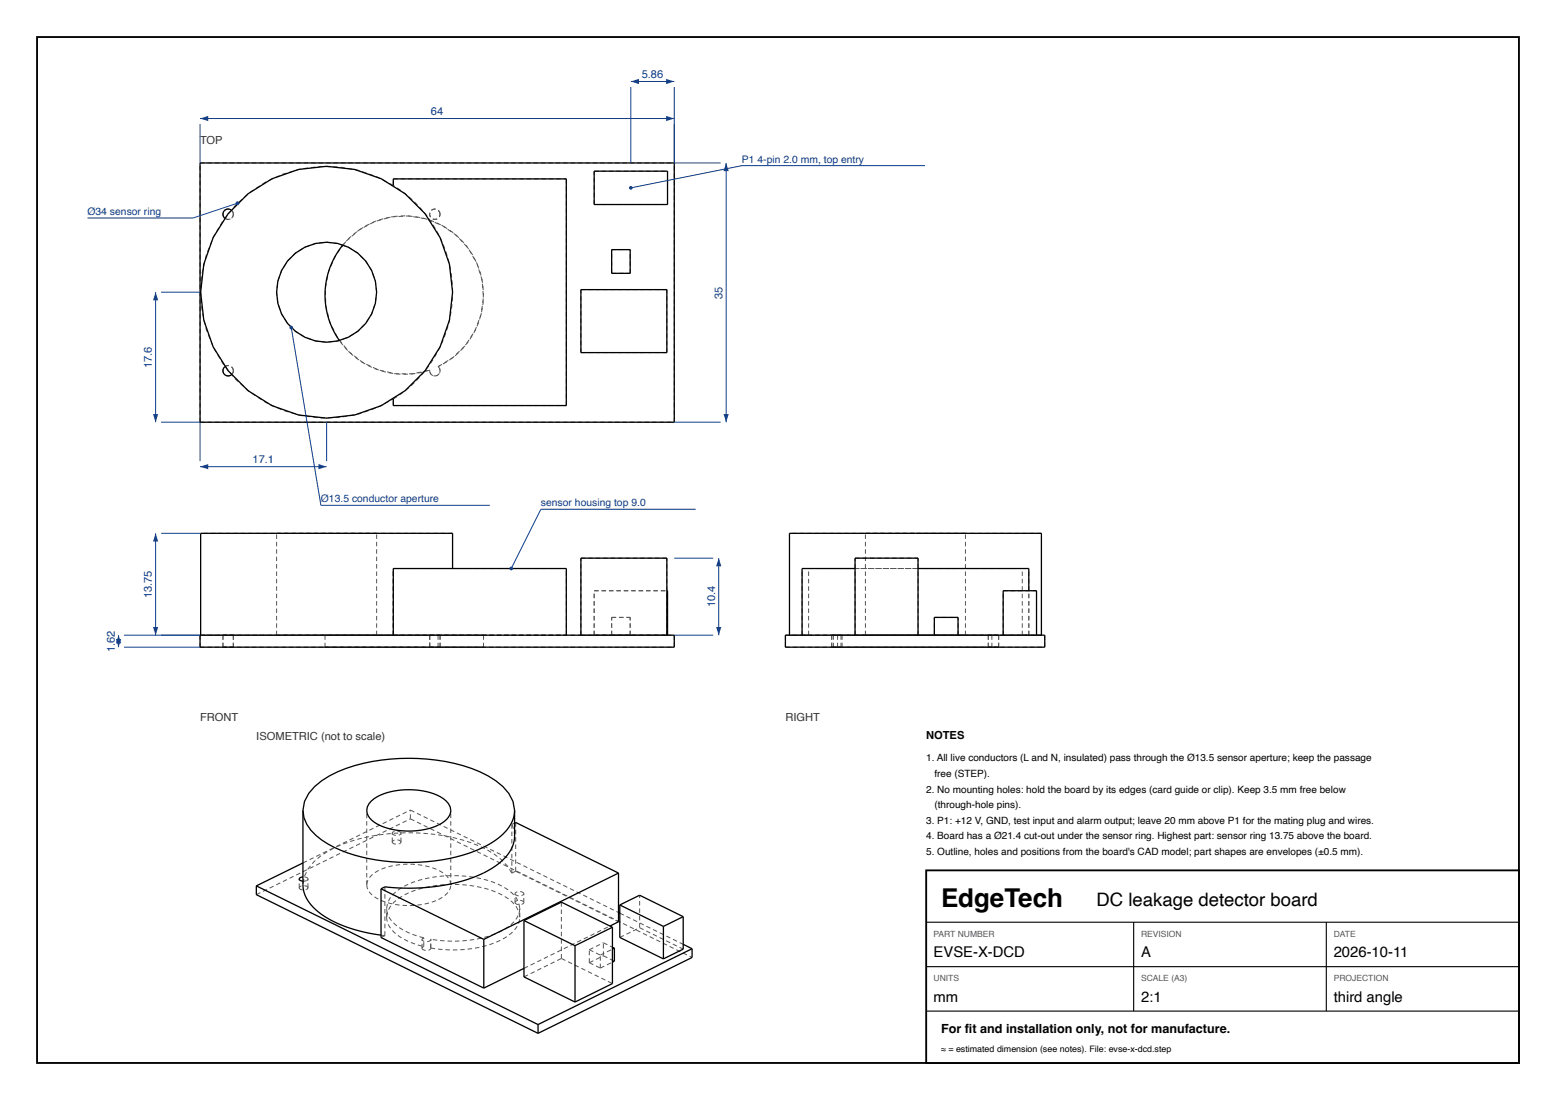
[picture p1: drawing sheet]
<svg xmlns="http://www.w3.org/2000/svg" width="420mm" height="297mm" viewBox="0 0 420 297" stroke-linecap="round" stroke-linejoin="round" font-family="sans-serif">
<path d="M10 10h400v277h-400z" fill="none" stroke="#000" stroke-width=".5"/>
<g fill="none" stroke="#555" stroke-width=".27" stroke-dasharray="1.2 .8" stroke-linecap="butt">
<path d="M54 44h128M60.7 58.9a1.41 1.41 0 0 0 1.5 .2 1.41 1.41 0 0 0 .8-1.3M63 57.8l-.2-.6-.4-.5M63 57.8a1.4 1.4 0 0 0-2-1.2 1.4 1.4 0 0 0-.3 2.3 1.4 1.4 0 0 0 2.2-.7l.1-.4M106.2 50.1a34 34 0 0 0-52 28.8 34 34 0 0 0 52 28.8M106.2 48.3h46.7M106.2 50.1v-1.8M118.8 57.8a1.4 1.4 0 0 0-2-1.2 1.4 1.4 0 0 0-.3 2.3 1.4 1.4 0 0 0 2.2-.7l.1-.4M160.4 55.2v-9M160.4 55.2h19.8M160.4 46.2h19.8M180.2 55.2v-9"/>
<path d="M92.6 66.1a21.4 21.4 0 0 1 33.4 .4 21.4 21.4 0 0 1-7.8 32.5M101.7 78.9a13.5 13.5 0 0 0-19.4-12.2 13.5 13.5 0 0 0-2.6 22.7 13.5 13.5 0 0 0 21.6-7.5l.4-3M122.2 78.9a34 34 0 0 0-16-28.8M156.8 78.2h23.2M165.1 73.8v-6.4M165.1 73.8h5M165.1 67.4h5M170.1 73.8v-6.4M116 99.9a21.4 21.4 0 0 1-24.4-8M116 99.9a1.4 1.4 0 0 0 1.9 1.5 1.4 1.4 0 0 0 .3-2.4M118.2 99a1.4 1.4 0 0 1-.3 2.4 1.4 1.4 0 0 1-1.9-1.5M118.2 99a21.4 21.4 0 0 0 3.7-36.5 21.4 21.4 0 0 0-34 13.9 21.4 21.4 0 0 0 28.1 23.5"/>
<path d="M156.8 95.2v-17M156.8 95.2h23.2M180 95.2v-17M54 114v-70M54 114h128M62.5 101.2l.4-.5 .1-.6M63 100.1a1.4 1.4 0 0 0-.8-1.3 1.4 1.4 0 0 0-1.5 .2M63 100.1a1.4 1.4 0 0 0-2-1.3 1.4 1.4 0 0 0-.3 2.4 1.4 1.4 0 0 0 2.2-.8l.1-.3M106.2 107.7a34 34 0 0 0 16-28.8M106.2 109.5v-1.8M106.2 109.5h46.7M152.9 109.5v-61.2"/>
<path d="M182 114v-70M74.7 144h27M101.7 144h-27M106.2 153.5h16M106.2 153.5h46.7M122.2 153.5h-16M122.2 144h-68M156.8 150.7h23.2M160.4 159.5h19.6M160.4 159.5h19.8M216.5 153.5h1.8M218.3 153.5h28.8"/>
<path d="M230.8 153.5h17M230.8 150.7h17M233.6 144h13.5M247.1 153.5h28.8M247.1 144h13.5M260.6 144h-27M270.8 159.5h9M275.9 153.5h1.8M281.1 144h-68M54 174.7v-3.2M54 171.5h128M54 174.7h128"/>
<path d="M54.2 171.5h52M60.2 171.5h2.8M60.2 174.7h2.8M60.2 174.7v-3.2M63 171.5h-2.8M63 174.7h-2.8M63 174.7v-3.2M74.7 171.5h27M74.7 171.5v-27.5M87.7 171.5h42.8M87.7 174.7h28.3M87.7 174.7v-3.2"/>
<path d="M101.7 171.5h-27M101.7 171.5v-27.5M106.2 171.5v-18M106.2 171.5h-52M106.2 171.5h46.7M116 171.5h2.8M116 174.7h2.8M116 174.7v-3.2M116 171.5h-28.3M118.2 171.5h.6M118.2 174.7h12.3M118.2 174.7v-3.2"/>
<path d="M118.8 171.5h-2.8M118.8 174.7h-.6M118.8 174.7h-2.8M118.8 174.7v-3.2M130.5 171.5h-12.3M130.5 174.7h-42.8M130.5 174.7v-3.2M152.9 171.5v-18M156.8 171.5v-20.8M156.8 171.5h23.2M160.4 171.5v-12M160.4 171.5h19.8"/>
<path d="M165.1 171.5v-4.8M165.1 171.5h5M165.1 166.7h5M170.1 171.5v-4.8M180 171.5v-20.8M180.2 171.5v-12M182 174.7v-3.2M212 174.7v-3.2M212 171.5h70M212 174.7h70M213.1 171.5h5.2M216.5 171.5h1.8"/>
<path d="M216.5 171.5v-18M216.5 171.5h61.2M218.3 171.5v-18M224.5 171.5h1.4M224.5 171.5h1.6M224.5 174.7h1.4M224.5 174.7h2.5M224.5 174.7v-3.2M224.9 171.5h42.8M224.9 174.7h1.2M224.9 174.7v-3.2M225.9 171.5h1.4"/>
<path d="M225.9 174.7h1.4M226.1 171.5h-1.2M226.1 174.7h-1.6M226.1 174.7v-3.2M227 171.5h-2.5M227 174.7h40.7M227 174.7v-3.2M227.3 171.5h-2.8M227.3 174.7h-2.8M227.3 174.7v-3.2M230.8 171.5v-20.8M230.8 171.5h17"/>
<path d="M233.6 171.5h13.5M233.6 171.5v-27.5M247.1 171.5h13.5M247.8 171.5v-20.8M252.2 171.5v-4.8M252.2 166.7h6.4M252.2 171.5h6.4M258.6 171.5v-4.8M260.6 171.5h-27M260.6 171.5v-27.5M266.8 171.5h1.4M266.8 174.7h1.4"/>
<path d="M266.8 174.7v-3.2M267.7 171.5h-40.7M267.7 174.7h-42.8M267.7 174.7v-3.2M268.2 171.5h1.4M268.2 174.7h1.4M269.6 171.5h-2.8M269.6 174.7h-2.8M269.6 174.7v-3.2M270.8 171.5v-12M270.8 171.5h9M275.9 171.5h5.2"/>
<path d="M275.9 171.5v-18M275.9 171.5h1.8M277.7 171.5v-18M277.7 171.5v-12M279.8 171.5v-12M281.1 171.5h-68M282 174.7v-3.2M110.8 218.7l56.1 27.7M80.8 239.7v.1a1.53 1.53 0 0 0 1.6 .4l.4-.1M80.8 239.7v-2.4M81.8 233l29-14.3M81.8 237.9l1-.1"/>
<path d="M82.8 237.8l.3-.5M83.1 237.3l-.4-.4-.9-.1M83.1 239.7a1.48 1.48 0 0 0-2.3 0M83.1 239.7v-2.4M99 238.9a6 6 0 0 0 4.8 4.6 20.7 20.7 0 0 0 14.5-.6M99 238.9v-20.1M105.9 225l.1 .3 .6 .2 1.3-.1M105.9 227.4a1.59 1.59 0 0 0 2 .4M105.9 227.4v-2.4M107.9 225.4l.3-.4M107.9 227.8l.3-.4M108.2 225a1.48 1.48 0 0 0-2.3 0"/>
<path d="M108.2 227.4a1.47 1.47 0 0 0-2.3 0M108.2 227.4v-2.4M110.8 221.1v-2.4M110.8 221.1l76 37.4M121.7 238.9a5.4 5.4 0 0 0-3.7-4.1 19.8 19.8 0 0 0-17 .9 4.1 4.1 0 0 0-2 3.2M121.7 238.9v-20.1M138.2 235.7a16.5 16.5 0 0 0-8.9-7.3 52.1 52.1 0 0 0-38.8 .4 18 18 0 0 0-7.3 5.7l-1 2.1-.4 2.3M138.2 235.7v-13.1M138.2 222.6l.7-.4M138.2 235.7l1-.5M138.9 225.8l-.2-1.7-.5-1.5M139.2 235.2l27.7 13.7"/>
<path d="M139.2 235.2v-13.1M69.2 241.6l41.6-20.5M82.8 240.1l.3-.4M102.8 252.5l1.1 .1M102.8 253.1l1.1-.5M103.9 252.6v-13.1M104.4 245.3a7.2 7.2 0 0 1 4.5-5.9 31.8 31.8 0 0 1 26.9 0 8.9 8.9 0 0 1 4.2 4.4l.3 1.5M104.4 247.6a7.7 7.7 0 0 0 5 6.2l2.2 .9 2.8 .9M104.4 247.6v-2.3M113.9 253.7l.5-.5M113.9 256a1.48 1.48 0 0 0 2.4 0M113.9 256v-2.3"/>
<path d="M114.4 253.2a14.8 14.8 0 0 1-9.4-5.6l-.5-1.4-.1-.9M114.4 255.6l-.5 .4M114.4 255.6v-2.4M116.3 253.6v.1M116.3 256a31.5 31.5 0 0 0 20.2-2.9l.8-.6a6.4 6.4 0 0 0 3-4.9M116.3 256v-2.4M116.3 253.7a1.47 1.47 0 0 1-2.4 0M116.3 256v-2.3M118.3 242.9l.4-.2a4.8 4.8 0 0 0 3-3.8M139 241.3l.3 .4 .5 .1 1.2-.1M139 243.7v.1a1.6 1.6 0 0 0 2 .3M139 243.7v-2.4"/>
<path d="M140.3 245.3a7.6 7.6 0 0 1-4.7 5.9 32.2 32.2 0 0 1-19.3 2.4M140.3 247.6a7.2 7.2 0 0 0-4.5-5.8 31.8 31.8 0 0 0-26.9 0 7.9 7.9 0 0 0-4.5 5.8M140.3 247.6v-2.3M141 241.7l.4-.4M141 244.1l.4-.4M141.4 241.3a1.47 1.47 0 0 0-2.4 0M141.4 243.7a1.47 1.47 0 0 0-2.4 0M141.4 243.7v-2.4M151.5 258.8v-15.2M151.5 258.8l13.8 6.8M159.1 259.9v-3.5M159.1 256.4l3.8-1.9"/>
<path d="M159.1 259.9l3.8-1.8M159.1 259.9l2.9 1.5M159.1 256.4l2.9 1.5M162 257.9l3.3-1.6M162.9 258.1v-3.6M162.9 258.1l2.9 1.4M162.9 254.5l2.4 1.3M167.3 246.6l17.1 8.4M167.3 253.1l5.4-2.6M172.7 250.5v-8.8M172.7 250.5l11.7 5.8M141.4 261.5l23.2-11.5"/>
<path d="M141.4 263.8l10.1-5M162 261.4v-3.5M162 261.4l3.3-1.6"/>
</g>
<g fill="none" stroke="#000" stroke-width=".35">
<path d="M54 44h128v70h-128zM62.4 56.7a1.4 1.4 0 0 0-1.9 .3 1.4 1.4 0 0 0 .2 1.9M106.2 50.1v-1.8h46.7v61.2h-46.7v-1.8M160.4 46.2h19.8v9h-19.8zM92.6 66.1a21.4 21.4 0 0 0-1 25.8M156.8 78.2h23.2v17h-23.2zM165.1 67.4h5v6.4h-5zM60.7 99a1.4 1.4 0 0 0-.2 2 1.4 1.4 0 0 0 2 .2M122.2 153.5v-9.5h-68v27.5M180 159.5h.2v12M230.8 153.5h-14.3v18M247.8 153.5h29.9v6"/>
<path d="M54 171.5h128v3.2h-128zM106.2 171.5v-18h46.7v18M156.8 171.5v-20.8h23.2v20.8M212 171.5h70v3.2h-70zM213.1 171.5v-27.5h68v27.5M230.8 171.5v-20.8h17v20.8M252.2 171.5v-4.8h6.4v4.8M270.8 171.5v-12h9v12M81.8 218.8v20.1a10.6 10.6 0 0 0 5.7 8.4 38 38 0 0 0 15.3 5.2M81.8 218.8a10.1 10.1 0 0 0 5.1 8 40.3 40.3 0 0 0 20.5 6 44.8 44.8 0 0 0 25.7-5.5 11 11 0 0 0 5.8-8.5M81.8 218.8a10.5 10.5 0 0 1 5-8 40.5 40.5 0 0 1 21.1-6 47.5 47.5 0 0 1 23.8 4.7 14.1 14.1 0 0 1 6.8 6.9l.4 2.4M100.2 216.2a16.9 16.9 0 0 1 12.1-2.9 12.8 12.8 0 0 1 8.7 3.7 2.91 2.91 0 0 1 .4 3.1 6.3 6.3 0 0 1-3.1 2.7 19.7 19.7 0 0 1-17.3-.8 3.4 3.4 0 0 1-.8-5.8z"/>
<path d="M138.9 218.8v7a11.2 11.2 0 0 1-6.2 8.7 46.6 46.6 0 0 1-26.9 5.1l-1.9-.1-1.1 .5M69.2 239.2v2.4l76 37.4M69.2 239.2l76 37.4M81.8 236.8l-.8 .2-.2 .3 .2 .4 .8 .2M81.8 233l-12.6 6.2M102.8 240l27.8 13.6M102.8 240v13.1l27.8 13.7M138.9 222.2l.3-.1 27.7 13.6M166.9 235.7l-36.3 17.9M166.9 235.7v13.2l-2.3 1.1M130.6 253.6v13.2M141.4 248.5v15.3l13.8 6.8"/>
<path d="M141.4 248.5l10.1-4.9 13.8 6.8M141.4 248.5l13.8 6.8M155.2 255.3v15.3M165.3 250.4l-10.1 4.9M165.3 250.4v15.2l-10.1 5M165.3 255.8l.5 .2M165.8 256l-.5 .3M165.8 256v3.5l-.5 .3M166.9 246.4l.4 .2M167.3 244.3v8.8l11.8 5.8M167.3 244.3l5.4-2.6 11.7 5.8M167.3 244.3l11.8 5.8"/>
<path d="M179.1 250.1v8.8M184.4 255l2.4 1.2M184.4 247.5l-5.3 2.6M184.4 247.5v8.8l-5.3 2.6M186.8 256.2l-41.6 20.4M186.8 256.2v2.3l-41.6 20.5M141.4 261.5l-10.8 5.3M145.2 276.6v2.4"/>
<circle cx="88.2" cy="78.9" r="34"/>
<circle cx="88.2" cy="78.9" r="13.5"/>
</g>
<path d="M54 33.5v10.5M54 32h128M182 33.5v10.5" fill="none" stroke="#0a3d8f" stroke-width=".27"/>
<g fill="#0a3d8f">
<path d="M179.8 31.3l2.2 .7-2.2 .7z"/>
<path d="M54 32l2.2-.7v1.4z"/>
</g>
<path d="M182 44h12.5M196 44v70M182 114h12.5" fill="none" stroke="#0a3d8f" stroke-width=".27"/>
<g fill="#0a3d8f">
<path d="M196 44l.7 2.2h-1.4z"/>
<path d="M195.3 111.8h1.4l-.7 2.2z"/>
</g>
<path d="M54 114v10.5M88.2 114v10.5M54 126h34.2" fill="none" stroke="#0a3d8f" stroke-width=".27"/>
<g fill="#0a3d8f">
<path d="M86 125.3l2.2 .7-2.2 .7z"/>
<path d="M54 126l2.2-.7v1.4z"/>
</g>
<path d="M42 78.9v35.1M43.5 78.9h10.5M43.5 114h10.5" fill="none" stroke="#0a3d8f" stroke-width=".27"/>
<g fill="#0a3d8f">
<path d="M42 78.9l.7 2.2h-1.4z"/>
<path d="M41.3 111.8h1.4l-.7 2.2z"/>
</g>
<path d="M170.3 23.5v20.5M170.3 22h11.7M182 23.5v20.5" fill="none" stroke="#0a3d8f" stroke-width=".27"/>
<g fill="#0a3d8f">
<path d="M170.3 22l2.2-.7v1.4z"/>
<path d="M179.8 21.3l2.2 .7-2.2 .7z"/>
</g>
<path d="M42 144v27.5M43.5 144h10.5M43.5 171.5h10.5" fill="none" stroke="#0a3d8f" stroke-width=".27"/>
<g fill="#0a3d8f">
<path d="M42 144l.7 2.2h-1.4z"/>
<path d="M41.3 169.3h1.4l-.7 2.2z"/>
</g>
<path d="M182 150.7h10.5M194 150.7v20.8M182 171.5h10.5" fill="none" stroke="#0a3d8f" stroke-width=".27"/>
<g fill="#0a3d8f">
<path d="M194 150.7l.7 2.2h-1.4z"/>
<path d="M193.3 169.3h1.4l-.7 2.2z"/>
</g>
<path d="M32 171.5v3.2M33.5 174.7h20.5M33.5 171.5h20.5" fill="none" stroke="#0a3d8f" stroke-width=".27"/>
<g fill="#0a3d8f">
<path d="M32 171.5l.7 2.2h-1.4z"/>
<path d="M31.3 172.5h1.4l-.7 2.2z"/>
</g>
<path d="M52.1 58.9l12-4z" fill="#000" stroke="#0a3d8f" stroke-width=".27"/>
<circle cx="64.1" cy="54.9" r=".5" fill="#0a3d8f"/>
<path d="M23.6 58.9h28.5" fill="none" stroke="#0a3d8f" stroke-width=".27"/>
<path d="M78.6 88.4l8 48z" fill="#000" stroke="#0a3d8f" stroke-width=".27"/>
<circle cx="78.6" cy="88.4" r=".5" fill="#0a3d8f"/>
<path d="M86.6 136.4h45.6" fill="none" stroke="#0a3d8f" stroke-width=".27"/>
<path d="M170.3 50.7l30-6z" fill="#000" stroke="#0a3d8f" stroke-width=".27"/>
<circle cx="170.3" cy="50.7" r=".5" fill="#0a3d8f"/>
<path d="M200.3 44.7h49.4" fill="none" stroke="#0a3d8f" stroke-width=".27"/>
<path d="M146 137.5l-8 16z" fill="#000" stroke="#0a3d8f" stroke-width=".27"/>
<circle cx="138" cy="153.5" r=".5" fill="#0a3d8f"/>
<path d="M146 137.5h41.8" fill="none" stroke="#0a3d8f" stroke-width=".27"/>
<path d="M250 235h160v52h-160z" fill="#fff" stroke="#000" stroke-width=".5"/>
<path d="M250 249h160M306 249v24M358 249v24M250 261h160M250 273h160" fill="none" stroke="#000" stroke-width=".3"/>
<text font-size="7" x="254" y="245">EdgeTech</text>
<text font-size="5" x="296" y="244.5">DC leakage detector board</text>
<g font-size="4">
<text x="252" y="258.5">EVSE-X-DCD</text>
<text x="308" y="258.5">A</text>
<text x="360" y="258.5">2026-10-11</text>
<text x="252" y="270.5">mm</text>
<text x="308" y="270.5">2:1</text>
<text x="360" y="270.5">third angle</text>
</g>
<text font-size="3.4" x="254" y="279">For fit and installation only, not for manufacture.</text>
<g font-size="3" fill="#0a3d8f">
<text x="173.2" y="21">5.86</text>
<text x="116.3" y="31">64</text>
<text x="195" y="80.7" transform="rotate(-90 195 80.7)">35</text>
<text x="41" y="99.4" transform="rotate(-90 41 99.4)">17.6</text>
<text x="68.2" y="125">17.1</text>
<text x="41" y="161.5" transform="rotate(-90 41 161.5)">13.75</text>
<text x="193" y="164" transform="rotate(-90 193 164)">10.4</text>
<text x="31" y="176" transform="rotate(-90 31 176)">1.62</text>
</g>
<g font-size="3" fill="#333">
<text x="54" y="39">TOP</text>
<text x="54" y="194.7">FRONT</text>
<text x="212" y="194.7">RIGHT</text>
<text x="69.2" y="199.7">ISOMETRIC (not to scale)</text>
</g>
<text font-size="3" x="250" y="199.6">NOTES</text>
<g font-size="2.8" fill="#0a3d8f">
<text x="200.3" y="43.9">P1</text>
<text x="204.5" y="43.9">4-pin 2.0 mm, top entry</text>
<text x="23.6" y="58.1">Ø34 sensor ring</text>
<text x="86.6" y="135.6">Ø13.5 conductor aperture</text>
<text x="146" y="136.7">sensor housing top 9.0</text>
</g>
<g font-size="2.7">
<text x="250" y="205.6">1. All live conductors (L and N, insulated) pass through the Ø13.5 sensor aperture; keep the passage</text>
<text x="252.3" y="209.8">free (STEP).</text>
<text x="250" y="214">2. No mounting holes: hold the board by its edges (card guide or clip). Keep 3.5 mm free below</text>
<text x="252.3" y="218.2">(through-hole pins).</text>
<text x="250" y="222.4">3. P1: +12 V, GND, test input and alarm output; leave 20 mm above P1 for the mating plug and wires.</text>
<text x="250" y="226.6">4. Board has a Ø21.4 cut-out under the sensor ring. Highest part: sensor ring 13.75 above the board.</text>
<text x="250" y="230.8">5. Outline, holes and positions from the board's CAD model; part shapes are envelopes (±0.5 mm).</text>
</g>
<text font-size="2.4" x="254" y="284">≈ = estimated dimension (see notes). File: evse-x-dcd.step</text>
<g font-size="2.3" fill="#555">
<text x="252" y="253">PART NUMBER</text>
<text x="308" y="253">REVISION</text>
<text x="360" y="253">DATE</text>
<text x="252" y="265">UNITS</text>
<text x="308" y="265">SCALE (A3)</text>
<text x="360" y="265">PROJECTION</text>
</g>
</svg>
